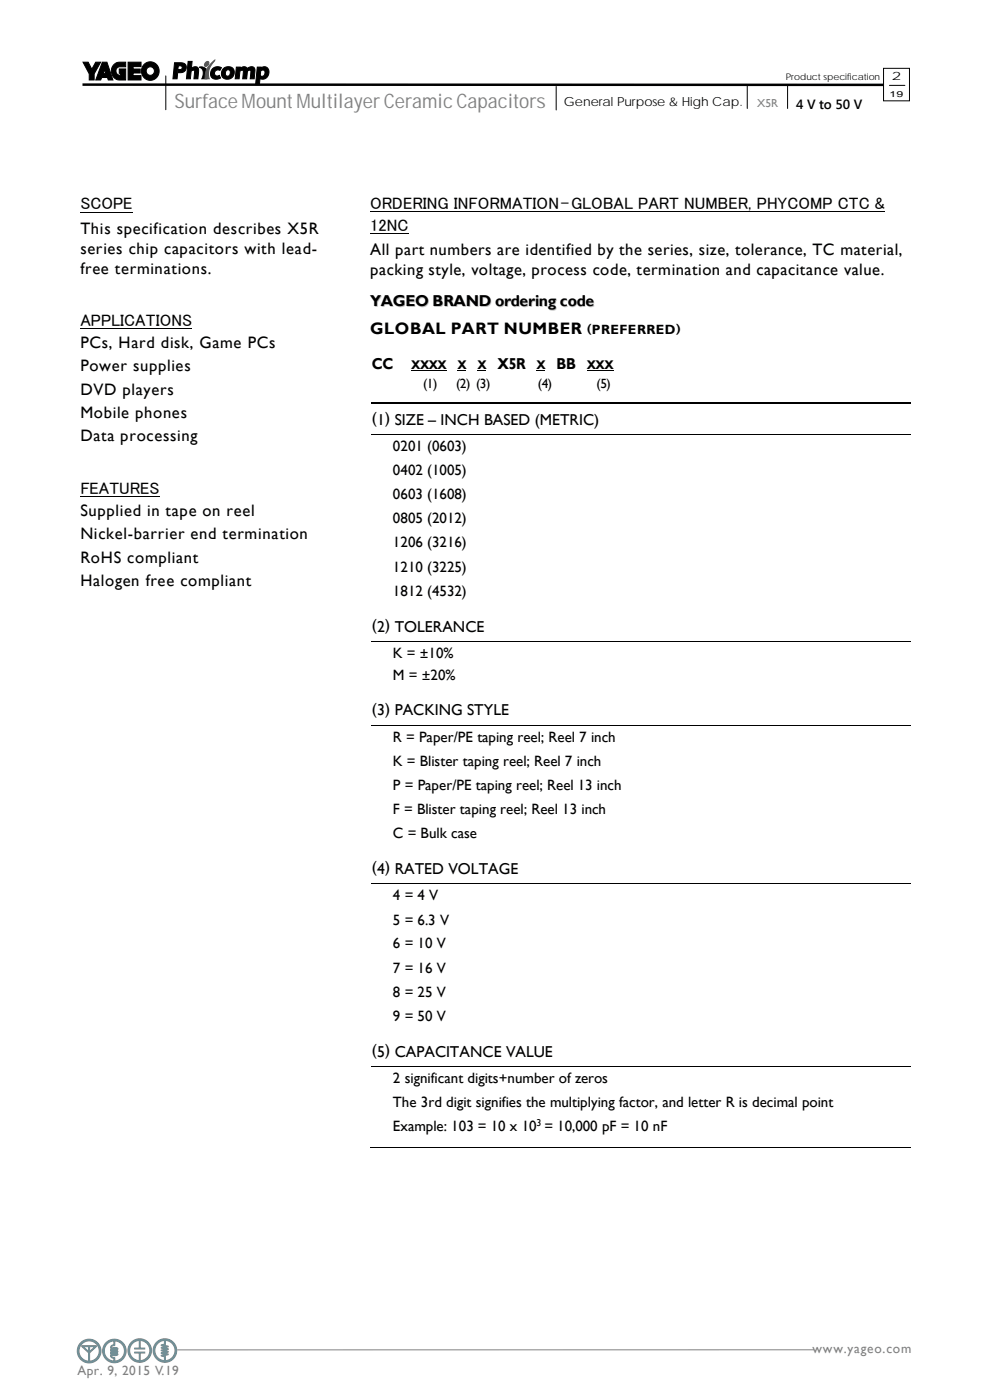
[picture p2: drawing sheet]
<svg xmlns="http://www.w3.org/2000/svg" width="210mm" height="297mm" viewBox="0 0 210 297" stroke-linecap="round" stroke-linejoin="round" font-family="sans-serif">
<path d="M172.6 286.4h-140" fill="none" stroke="#818181" stroke-width=".21"/>
<circle cx="29.6" cy="286.6" r="2.51" fill="#fff"/>
<circle cx="29.6" cy="286.6" r="2.51" fill="none" stroke="#fff" stroke-width=".21"/>
<circle cx="35" cy="286.6" r="2.51" fill="#fff"/>
<circle cx="35" cy="286.6" r="2.5" fill="none" stroke="#fff" stroke-width=".21"/>
<circle cx="24.3" cy="286.7" r="2.51" fill="#fff"/>
<circle cx="24.3" cy="286.6" r="2.51" fill="none" stroke="#fff" stroke-width=".21"/>
<circle cx="18.9" cy="286.7" r="2.52" fill="#fff"/>
<circle cx="18.9" cy="286.7" r="2.52" fill="none" stroke="#fff" stroke-width=".21"/>
<path d="M21.8 286.7a2.51 2.51 0 0 1 5 0 2.51 2.51 0 0 1-5 0zM24.4 284.5l-.1 1a.45 .45 0 0 0-.6 .5 .91 .91 0 0 1 1.3 .3l-.6 .2-.7-.2v.3a1.34 1.34 0 0 1 1.3 .2 1.37 1.37 0 0 1-1.3 .2v.1a1.36 1.36 0 0 1 1.3 .3 1.35 1.35 0 0 1-1.3 .2 .58 .58 0 0 0 .6 .5l.1 .7a2.14 2.14 0 0 0 2-2.1 2.14 2.14 0 0 0-2-2.2zM22.7 285.2a2.14 2.14 0 0 0-.4 2.2 2.14 2.14 0 0 0 1.9 1.4 .46 .46 0 0 0 0-.5 .46 .46 0 0 0-.5-.2l-.3-.4 .2-1.5a.56 .56 0 0 1 0-.7 .56 .56 0 0 1 .6-.2v-.8l-.8 .2zM23.9 287.4h.9zM23.9 286.8h.9zM23.9 286.2h.9z" fill="#718e95"/>
<g fill="none" stroke="#718e95" stroke-width=".21">
<path d="M22.7 285.2l.9-.6 .6-.1v.1a.56 .56 0 0 1-.5 .9l-.3 .4 .2 1.5a.56 .56 0 0 0 0 .6 .56 .56 0 0 0 .6 .2v.6a2.14 2.14 0 0 1-1.9-1.4 2.14 2.14 0 0 1 .4-2.2zM23.9 287.4h.9zM23.9 286.8h.9zM23.9 286.2h.9zM24.4 284.5a2.14 2.14 0 0 1 2 2.2 2.14 2.14 0 0 1-2 2.1l-.1-.7a.48 .48 0 0 1-.6-.6 .91 .91 0 0 0 1.3-.2l-.6-.2-.7 .1v-.2a1.37 1.37 0 0 0 1.3-.2 1.34 1.34 0 0 0-1.3-.2v-.2a1.34 1.34 0 0 0 1.3-.2 1.35 1.35 0 0 0-1.3-.2 .64 .64 0 0 1 .6-.5z"/>
<circle cx="24.3" cy="286.6" r="2.51"/>
</g>
<path d="M16.4 286.7a2.52 2.52 0 0 1 5 0 2.52 2.52 0 0 1-5 0zM17.4 285.1a2.15 2.15 0 0 0-.5 2.3 2.15 2.15 0 0 0 1.9 1.4v-1.7l-1.5-1.5 3.1-.1 .1 .2-1.5 1.4v1.7a2.15 2.15 0 0 0 1.9-3 2.15 2.15 0 0 0-3.5-.7zM19 285.7v1.1l1.1-1.1zM17.7 285.7l1.1 1.1v-1.1z" fill="#718e95"/>
<g fill="none" stroke="#718e95" stroke-width=".21">
<path d="M17.4 285.1a2.15 2.15 0 0 1 3.5 .7 2.15 2.15 0 0 1-1.9 3v-1.7l1.5-1.4-.1-.2-3.1 .1 1.5 1.5v1.7a2.15 2.15 0 0 1-1.9-1.4 2.15 2.15 0 0 1 .5-2.3zM17.7 285.7h1.1v1.1zM19 285.7h1.1l-1.1 1.1z"/>
<circle cx="18.9" cy="286.7" r="2.52"/>
</g>
<path d="M27.1 286.6a2.51 2.51 0 0 1 5 0 2.51 2.51 0 0 1-5 0zM28.1 285.1a2.14 2.14 0 0 0-.4 2.3 2.14 2.14 0 0 0 1.8 1.3v-1.6h-.9v-.2h2.1v.2h-1v1.6a2.14 2.14 0 0 0 2.1-2.1 2.14 2.14 0 0 0-2.1-2.2v1.6h1v.2h-2.1v-.2h.9v-1.6l-.8 .2z" fill="#718e95"/>
<g fill="none" stroke="#718e95" stroke-width=".21">
<path d="M28.1 285.1l.6-.5 .8-.2v1.6h-.9v.2h2.1v-.2h-1v-1.6a2.14 2.14 0 0 1 2.1 2.2 2.14 2.14 0 0 1-2.1 2.1v-1.6h1v-.2h-2.1v.2h.9v1.6a2.14 2.14 0 0 1-1.8-1.3 2.14 2.14 0 0 1 .4-2.3z"/>
<circle cx="29.6" cy="286.6" r="2.51"/>
</g>
<path d="M32.5 286.6a2.51 2.51 0 0 1 5 0 2.51 2.51 0 0 1-5 0zM35.1 284.4v.9l-.3 .1 .9 .3-.9 .3 .9 .3-.9 .2 .9 .3-.9 .3 .9 .3-.9 .2 .3 .1v1a2.14 2.14 0 0 0 2-2.1 2.14 2.14 0 0 0-2-2.2zM33.4 285.1a2.14 2.14 0 0 0-.4 2.3 2.14 2.14 0 0 0 1.9 1.3v-.1a.59 .59 0 0 0-.1-.7 .59 .59 0 0 0-.6-.2v-.1l.9-.2-.8-.2-.1-.2 .9-.2-.9-.2 .9-.3-.9-.3v-.1l.9-.2-.9-.2v-.2a.61 .61 0 0 0 .7-.2 .61 .61 0 0 0 0-.7l-.8 .2z" fill="#718e95"/>
<g fill="none" stroke="#718e95" stroke-width=".21">
<path d="M33.4 285.1l.9-.6 .6-.1v.1a.58 .58 0 0 1-.1 .7 .58 .58 0 0 1-.6 .2v.1l.9 .2-.9 .2v.2l.9 .2-.9 .3 .9 .2-.9 .2 .1 .2 .8 .2-.9 .2v.1a.57 .57 0 0 1 .6 .2 .57 .57 0 0 1 .1 .7v.1a2.14 2.14 0 0 1-1.9-1.3 2.14 2.14 0 0 1 .4-2.3zM35.1 284.4a2.14 2.14 0 0 1 2 2.2 2.14 2.14 0 0 1-2 2.1v-1l-.3-.1 .9-.2-.9-.3 .9-.3-.9-.3 .9-.2-.9-.3 .9-.3-.9-.3 .3-.1z"/>
<circle cx="35" cy="286.6" r="2.5"/>
</g>
<path d="M118.7 19.9h39.8v4.4h-39.8z" fill-rule="evenodd" fill="#fff"/>
<path d="M35.2 16.1v7.2" fill="none" stroke="#000" stroke-width=".21"/>
<path d="M43.7 13.2a.39 .39 0 0 1 .6 0 .39 .39 0 0 1-.1 .6 .43 .43 0 0 1-.7 .2 .43 .43 0 0 1 .1-.7z" fill="#575757"/>
<path d="M43.7 13.2a.39 .39 0 0 1 .6 0 .39 .39 0 0 1-.1 .6 .43 .43 0 0 1-.7 .2 .43 .43 0 0 1 .1-.7z" fill="none" stroke="#575757" stroke-width=".21"/>
<path d="M42.3 14.2a1.43 1.43 0 0 1 1.7 2l-.1 .5h-1.1a1.83 1.83 0 0 0-.3-2.3z" fill="#000"/>
<path d="M42.3 14.2a1.43 1.43 0 0 1 1.7 2l-.1 .5h-1.1a1.83 1.83 0 0 0-.3-2.3z" fill="none" stroke="#000" stroke-width=".21"/>
<path d="M44.9 13.4l.7-.7a4.1 4.1 0 0 0-1.3 3.8l.1 .2h-.9a4 4 0 0 1 1.4-3.3z" fill="#575757"/>
<path d="M44.9 13.4l.7-.7a4.1 4.1 0 0 0-1.3 3.8l.1 .2h-.9a4 4 0 0 1 1.4-3.3z" fill="none" stroke="#575757" stroke-width=".21"/>
<g fill="#000">
<path d="M17.6 13.2h1.1l.8 1.5 .8-1.5h1.1l-1.4 2.5v1.3h-1.1v-1.3zM24.1 13.7l.8-.4 1.8-.1v1h-1.4a.89 .89 0 0 0-.7 1 .89 .89 0 0 0 1 .7v-.4h-.3v-.9h1.4v2.4h-1.4a1.94 1.94 0 0 1-1.2-3.3zM27.2 13.2h2.7v.9h-1.7v.6h1.5v.8h-1.5v.5h1.7v1h-2.7zM37 13.3h1.3a1.07 1.07 0 0 1 1.2 1.1 1.07 1.07 0 0 1-1.2 1h-.4v-.6a.44 .44 0 0 0 .7-.3 .44 .44 0 0 0-.4-.5h-.4l-.2 2.7h-.9zM39.9 13h.9l-.2 1.5a.83 .83 0 0 1 1-.3 .83 .83 0 0 1 .5 .9l-.1 1.6h-.9l.2-1.5a.37 .37 0 0 0-.3-.4 .37 .37 0 0 0-.4 .3l-.2 1.6h-.8zM45.1 14.5a1.6 1.6 0 0 1 1.9-.1l-.3 .5a.68 .68 0 0 0-1 0 .68 .68 0 0 0-.1 .9 .68 .68 0 0 0 .9 .2l.3 .6a1.31 1.31 0 0 1-1.9-.2 1.31 1.31 0 0 1 .2-1.9zM50.1 14.2h.9l-.1 .3a.9 .9 0 0 1 1.5 0 .9 .9 0 0 1 .9-.4 .9 .9 0 0 1 .8 .7l-.2 1.9h-.8l.1-1.4a.38 .38 0 0 0-.3-.4 .38 .38 0 0 0-.4 .2l-.2 1.6h-.8l.1-1.4a.38 .38 0 0 0-.3-.4 .38 .38 0 0 0-.4 .2l-.2 1.6h-.8zM54.6 14.2h.8v.2a1.11 1.11 0 0 1 1.4 .1 1.11 1.11 0 0 1 .1 1.5 1.27 1.27 0 0 1-1.6 .7l.1-.5a.68 .68 0 0 0 .8-.5 .68 .68 0 0 0-.4-.8l-.5 .1-.3 3h-.8z"/>
<path d="M21.7 13.2h1l1.3 3.8h-1l-.2-.6h-1.2l-.2 .6h-1.1zM22.2 14.8l-.3 .8h.6z"/>
<path d="M29.9 15.1a1.95 1.95 0 0 1 3.9 0 1.95 1.95 0 0 1-3.9 0zM31 15.1a.9 .9 0 0 0 1.8 0 .9 .9 0 0 0-1.8 0z"/>
<path d="M47.3 14.6a1.37 1.37 0 0 1 2.4 .5 1.37 1.37 0 0 1-1.7 1.7 1.28 1.28 0 0 1-1-.9 1.28 1.28 0 0 1 .3-1.3zM48 15a.63 .63 0 0 0-.2 .8 .63 .63 0 0 0 .8 .3 .62 .62 0 0 0 .3-.9 .62 .62 0 0 0-.9-.2z"/>
</g>
<g fill="none" stroke="#000" stroke-width=".21">
<path d="M17.6 13.2h1.1l.8 1.5 .8-1.5h1.1l-1.4 2.5v1.3h-1.1v-1.3zM21.7 13.2h1l1.3 3.8h-1l-.2-.6h-1.2l-.2 .6h-1.1zM22.2 14.8l.3 .8h-.6zM24.1 13.7l.8-.4 1.8-.1v1h-1.4a.89 .89 0 0 0-.7 1 .89 .89 0 0 0 1 .7v-.4h-.3v-.9h1.4v2.4h-1.4a1.94 1.94 0 0 1-1.2-3.3zM27.2 13.2h2.7v.9h-1.7v.6h1.5v.8h-1.5v.5h1.7v1h-2.7zM37 13.3h1.3a1.07 1.07 0 0 1 1.2 1.1 1.07 1.07 0 0 1-1.2 1h-.4v-.6a.44 .44 0 0 0 .7-.3 .44 .44 0 0 0-.4-.5h-.4l-.2 2.7h-.9zM39.9 13h.9l-.2 1.5a.83 .83 0 0 1 1-.3 .83 .83 0 0 1 .5 .9l-.1 1.6h-.9l.2-1.5a.37 .37 0 0 0-.3-.4 .37 .37 0 0 0-.4 .3l-.2 1.6h-.8zM45.1 14.5a1.6 1.6 0 0 1 1.9-.1l-.3 .5a.68 .68 0 0 0-1 0 .68 .68 0 0 0-.1 .9 .68 .68 0 0 0 .9 .2l.3 .6a1.31 1.31 0 0 1-1.9-.2 1.31 1.31 0 0 1 .2-1.9zM47.3 14.6a1.37 1.37 0 0 1 2.4 .5 1.37 1.37 0 0 1-1.7 1.7 1.28 1.28 0 0 1-1-.9 1.28 1.28 0 0 1 .3-1.3zM48 15a.63 .63 0 0 1 .9 .3 .63 .63 0 0 1-.4 .8 .64 .64 0 0 1-.7-.4 .64 .64 0 0 1 .2-.7zM50.1 14.2h.9l-.1 .3a.9 .9 0 0 1 1.5 0 .9 .9 0 0 1 .9-.4 .9 .9 0 0 1 .8 .7l-.2 1.9h-.8l.1-1.4a.38 .38 0 0 0-.3-.4 .38 .38 0 0 0-.4 .2l-.2 1.6h-.8l.1-1.4a.38 .38 0 0 0-.3-.4 .38 .38 0 0 0-.4 .2l-.2 1.6h-.8zM54.6 14.2h.8v.2a1.11 1.11 0 0 1 1.4 .1 1.11 1.11 0 0 1 .1 1.5 1.27 1.27 0 0 1-1.6 .7l.1-.5a.68 .68 0 0 0 .8-.5 .68 .68 0 0 0-.4-.8l-.5 .1-.3 3h-.8z"/>
<path d="M118 18.3v5M158.5 18v5M167.1 18v5"/>
<circle cx="31.9" cy="15.1" r=".89"/>
<circle cx="31.9" cy="15" r="1.93"/>
</g>
<path d="M17.5 18h170.4" fill="none" stroke="#000" stroke-width=".53"/>
<path d="M187.4 14.5h5.5v6.9h-5.5z" fill-rule="evenodd" fill="#fff" stroke="#000" stroke-width=".21"/>
<g fill="none" stroke="#000" stroke-width=".21">
<path d="M188.7 18.1h3.3M17.1 45h11.1M78.5 45h109.2M78.5 49.5h8.2M17.1 69.7h23.7M87.2 78.7h7.5M124.5 78.7h5.6M78.9 85.3h114.4M78.9 85.7h114.4M78.9 92.2h114.4M17.1 105.3h16.8M78.9 136.1h114.4"/>
<path d="M78.9 153.9h114.4M78.9 187.5h114.4M78.9 226.3h114.4M78.7 243.4h114.6"/>
</g>
<path d="M97.1 78.6h1.8v.1h-1.8zM101.3 78.6h1.9v.1h-1.9zM113.8 78.6h1.9v.1h-1.9z" fill="#000"/>
<text font-size="4.2" fill="#818181" x="37" y="23">SurfaceMount Multilayer Ceramic Capacitors</text>
<g font-size="3.5">
<text x="17.1" y="44.4">SCOPE</text>
<text x="78.5" y="44.4">ORDERING INFORMATION-GLOBAL PART NUMBER, PHYCOMP CTC &amp;</text>
<text x="17.1" y="49.6">This specification describes X5R</text>
<text x="17.1" y="53.8">series chip capacitors with lead-</text>
<text x="78.5" y="48.9">12NC</text>
<text x="17.1" y="58.1">free terminations.</text>
<text x="78.5" y="54.1">All part numbers are identified by the series, size, tolerance, TC material,</text>
<text x="78.5" y="58.3">packing style, voltage, process code, termination and capacitance value.</text>
<text x="17.1" y="69.1">APPLICATIONS</text>
<text x="78.5" y="70.8">GLOBAL PART NUMBER</text>
<text x="17.1" y="73.9">PCs, Hard disk, Game PCs</text>
<text x="17.1" y="78.8">Power supplies</text>
<text x="17.1" y="83.8">DVD players</text>
<text x="17.1" y="88.7">Mobile phones</text>
<text x="17.1" y="93.6">Data processing</text>
<text x="17.1" y="104.7">FEATURES</text>
<text x="17.1" y="109.5">Supplied in tape on reel</text>
<text x="17.1" y="114.5">Nickel-barrier end termination</text>
<text x="17.1" y="119.4">RoHS compliant</text>
<text x="17.1" y="124.3">Halogen free compliant</text>
</g>
<text font-size="3.3" fill="#c1c1c1" x="78.7" y="65.1">YAGEO BRAND ordering code</text>
<g font-size="3.3">
<text x="78.9" y="78.3">CC</text>
<text x="105.5" y="78.3">X5R</text>
<text x="118.1" y="78.3">BB</text>
<text x="78.9" y="89.8">(1) SIZE – INCH BASED (METRIC)</text>
<text x="78.9" y="133.7">(2) TOLERANCE</text>
<text x="78.9" y="151.5">(3) PACKING STYLE</text>
<text x="78.9" y="185.1">(4) RATED VOLTAGE</text>
<text x="78.9" y="223.9">(5) CAPACITANCE VALUE</text>
</g>
<g font-size="3.2">
<text x="83.4" y="95.7">0201 (0603)</text>
<text x="83.4" y="100.8">0402 (1005)</text>
<text x="83.4" y="106">0603 (1608)</text>
<text x="83.4" y="111">0805 (2012)</text>
<text x="83.4" y="116.2">1206 (3216)</text>
<text x="83.4" y="121.3">1210 (3225)</text>
<text x="83.4" y="126.4">1812 (4532)</text>
<text x="83.4" y="139.7">K = ±10%</text>
<text x="83.4" y="144.2">M = ±20%</text>
<text x="83.4" y="157.4">R = Paper/PE taping reel; Reel 7 inch</text>
<text x="83.4" y="162.5">K = Blister taping reel; Reel 7 inch</text>
<text x="83.4" y="167.6">P = Paper/PE taping reel; Reel 13 inch</text>
<text x="83.4" y="172.7">F = Blister taping reel; Reel 13 inch</text>
<text x="83.4" y="177.8">C = Bulk case</text>
<text x="83.4" y="191.1">4 = 4 V</text>
<text x="83.4" y="196.2">5 = 6.3 V</text>
<text x="83.4" y="201.3">6 = 10 V</text>
<text x="83.4" y="206.4">7 = 16 V</text>
<text x="83.4" y="211.5">8 = 25 V</text>
<text x="83.4" y="216.6">9 = 50 V</text>
<text x="83.4" y="229.8">2 significant digits+number of zeros</text>
<text x="83.4" y="234.9">The 3rd digit signifies the multiplying factor, and letter R is decimal point</text>
<text x="83.4" y="240">Example: 103 = 10 x 10 = 10,000 pF = 10 nF</text>
</g>
<g font-size="2.8">
<text x="168.9" y="23.1">4 V to 50 V</text>
<text x="125.6" y="70.8">PREFERRED</text>
<text x="89.7" y="82.3">(1)</text>
<text x="96.7" y="82.3">(2) (3)</text>
<text x="114.1" y="82.3">(4)</text>
<text x="126.6" y="82.3">(5)</text>
</g>
<g font-size="2.8" fill="#7f7f7f">
<text x="172.4" y="287">www.yageo.com</text>
<text x="16.4" y="291.8">Apr. 9, 2015 V.19</text>
</g>
<g font-size="2.7">
<text x="119.6" y="22.5">General Purpose &amp; High Cap.</text>
<text x="87.2" y="78.3">XXXX</text>
<text x="97.1" y="78.3">X</text>
<text x="101.3" y="78.3">X</text>
<text x="113.8" y="78.3">X</text>
<text x="124.5" y="78.3">XXX</text>
</g>
<g font-size="2.5">
<text x="189.2" y="17.1">2</text>
<text x="124.5" y="70.4">(</text>
<text x="143.5" y="70.4">)</text>
</g>
<text font-size="2.5" fill="#818181" x="160.7" y="22.6">X5R</text>
<text font-size="2.1" x="113.8" y="239">3</text>
<text font-size="1.9" x="166.7" y="16.9">Product specification</text>
<text font-size="1.8" x="188.7" y="20.5">19</text>
</svg>
